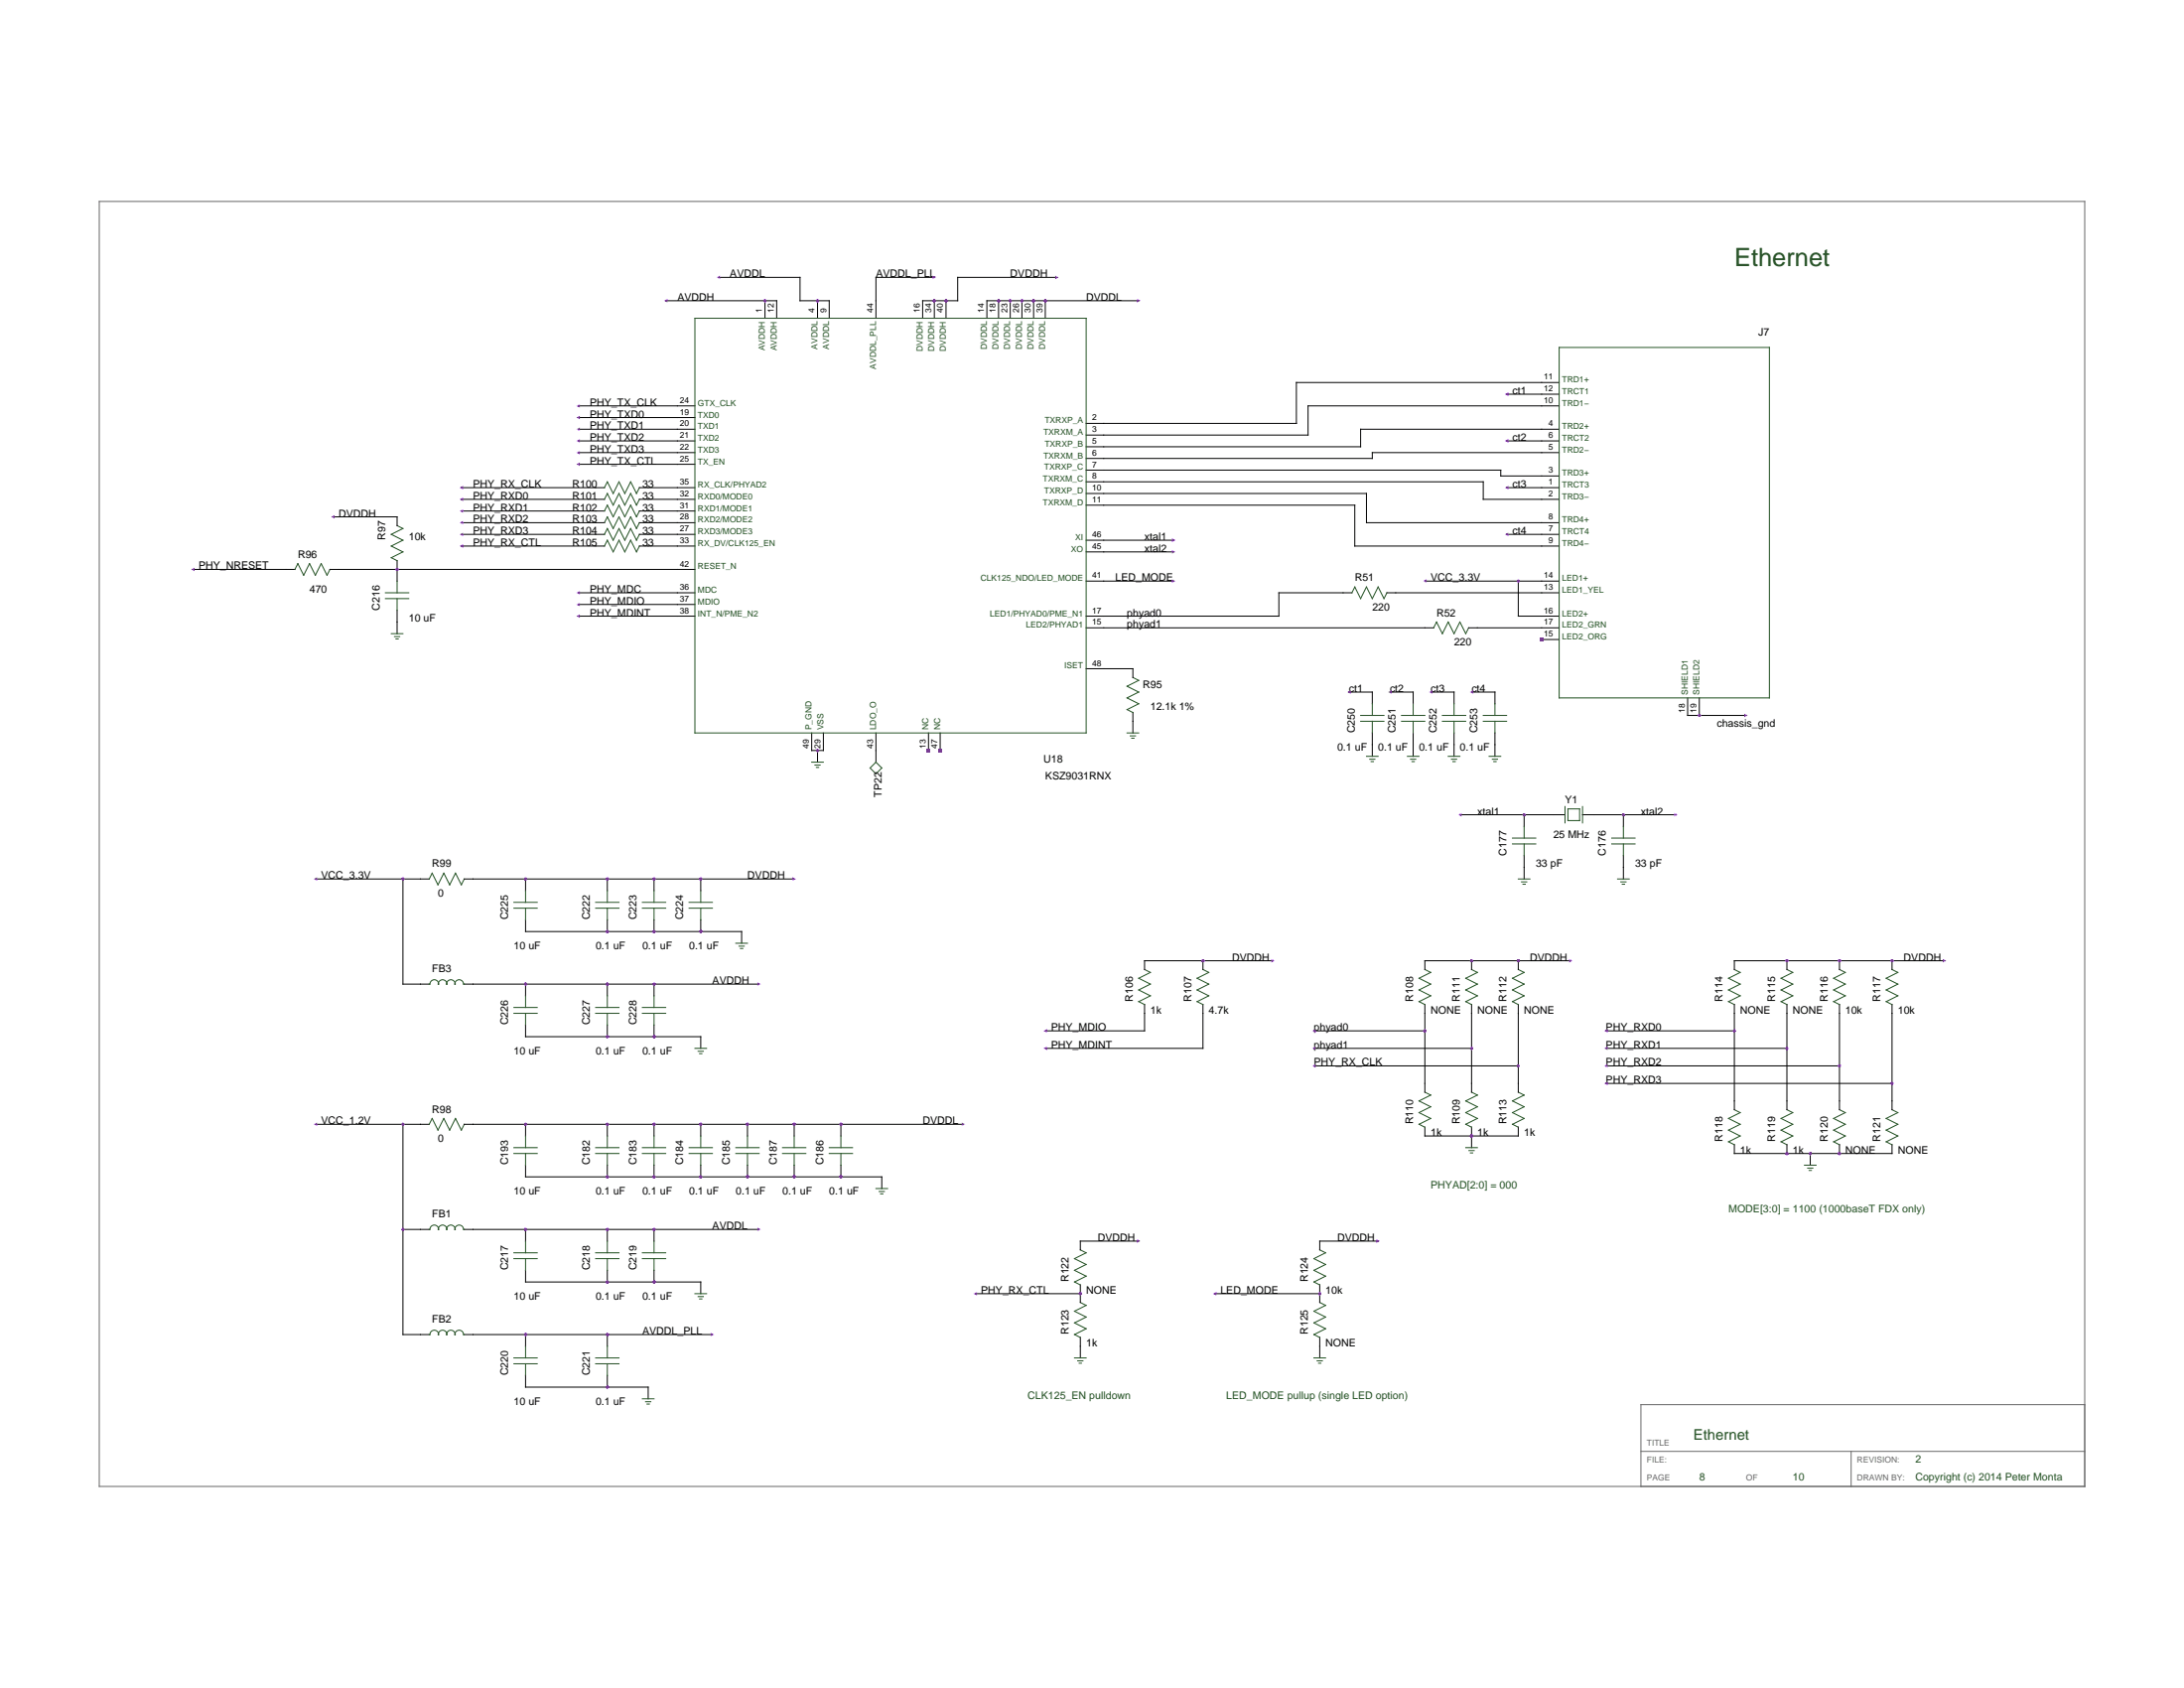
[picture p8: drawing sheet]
<svg xmlns="http://www.w3.org/2000/svg" width="279mm" height="216mm" viewBox="0 0 279 216" stroke-linecap="round" stroke-linejoin="round" font-family="sans-serif">
<path d="M12.7 25.8h254v164.3h-254zM266.7 179.7h-56.8v10.4M209.9 185.6h56.8M236.8 185.6v4.5" fill="none" stroke="#666" stroke-width=".13"/>
<g fill="none" stroke="#000" stroke-width=".13">
<path d="M74 51.9h12.7M74 53.4h12.7M74 54.9h12.7M74 56.4h12.7M74 57.9h12.7M74 59.4h12.7M197.2 51.9h-29.9v3.7h-26.1M197.2 54.9h-23.1v2.2h-32.9M197.2 57.9h-21.6v.7h-34.4M197.2 48.9h-31.4v5.3h-24.6M59 62.4h17.2M59 63.9h17.2"/>
<path d="M59 65.4h17.2M59 66.9h17.2M59 68.3h17.2M59 69.8h17.2M74 75.8h12.7M74 77.3h12.7M74 78.8h12.7M141.2 60.1h50.8M141.2 61.6h48.6M141.2 64.6h32.1M141.2 63.1h33.6M173.3 69.8h23.9"/>
<path d="M174.8 66.9h22.4M104.6 96v1.5"/>
</g>
<path d="M103.8 97.5h1.5M104.3 97.9h.6M104.4 98.2h.3" fill="none" stroke="#205020" stroke-width=".13"/>
<circle cx="104.6" cy="96" r=".19" fill="#a020f0"/>
<g fill="none" stroke="#000" stroke-width=".13">
<path d="M141.2 78.8h22.4M141.2 70.6h9M141.2 69.1h9M163.6 75.8h9.4M177.4 75.8h1.1M182.3 74.3h14.9M194.2 74.3v4.5h3M103.8 96h1.5M141.2 80.3h42.2M144.9 92.3v1.4M187.9 80.3h1.1M215.9 91.5h7.5"/>
<path d="M198.7 104.2h1.5M202.5 104.2h1.4M207.7 104.2v1.5M207.7 109.4v1.5"/>
</g>
<path d="M172.9 75.8l.4-.7 .8 1.5 .7-1.5 .8 1.5 .7-1.5 .8 1.5 .3-.8M144.2 93.7h1.5M144.6 94.1h.7M144.8 94.4h.3M183.4 80.3l.4-.7 .7 1.4 .8-1.4 .7 1.4 .8-1.4 .7 1.4 .4-.7M200.2 103.2v2.1M200.6 103.5h1.5v1.5h-1.5zM202.5 103.2v2.1M206.2 107.9h3M206.2 107.2h3M207.7 105.7v1.5M207.7 107.9v1.5" fill="none" stroke="#205020" stroke-width=".13"/>
<circle cx="207.7" cy="104.2" r=".19" fill="#a020f0"/>
<path d="M195 104.2v1.5M195 109.4v1.5" fill="none" stroke="#000" stroke-width=".13"/>
<path d="M193.5 107.9h3M193.5 107.2h3M195 105.7v1.5M195 107.9v1.5" fill="none" stroke="#205020" stroke-width=".13"/>
<circle cx="195" cy="104.2" r=".19" fill="#a020f0"/>
<path d="M186.8 104.2h11.9M195 110.9v1.5M203.9 104.2h10.5M207.7 110.9v1.5M77.7 143.8v1.5M77.7 149v1.5" fill="none" stroke="#000" stroke-width=".13"/>
<path d="M194.2 112.4h1.5M194.6 112.8h.7M194.8 113.1h.3M206.9 112.4h1.5M207.3 112.8h.7M207.5 113.1h.3M76.2 147.5h3M76.2 146.8h3M77.7 145.3v1.5M77.7 147.5v1.5" fill="none" stroke="#205020" stroke-width=".13"/>
<g fill="#a020f0">
<circle cx="77.7" cy="150.5" r=".19"/>
<circle cx="77.7" cy="143.8" r=".19"/>
</g>
<path d="M83.7 143.8v1.5M83.7 149v1.5" fill="none" stroke="#000" stroke-width=".13"/>
<path d="M82.2 147.5h3M82.2 146.8h3M83.7 145.3v1.5M83.7 147.5v1.5" fill="none" stroke="#205020" stroke-width=".13"/>
<g fill="#a020f0">
<circle cx="83.7" cy="150.5" r=".19"/>
<circle cx="83.7" cy="143.8" r=".19"/>
</g>
<path d="M89.6 143.8v1.5M89.6 149v1.5" fill="none" stroke="#000" stroke-width=".13"/>
<path d="M88.2 147.5h2.9M88.2 146.8h2.9M89.6 145.3v1.5M89.6 147.5v1.5" fill="none" stroke="#205020" stroke-width=".13"/>
<g fill="#a020f0">
<circle cx="89.6" cy="150.5" r=".19"/>
<circle cx="89.6" cy="143.8" r=".19"/>
</g>
<path d="M95.6 143.8v1.5M95.6 149v1.5" fill="none" stroke="#000" stroke-width=".13"/>
<path d="M94.1 147.5h3M94.1 146.8h3M95.6 145.3v1.5M95.6 147.5v1.5" fill="none" stroke="#205020" stroke-width=".13"/>
<g fill="#a020f0">
<circle cx="95.6" cy="150.5" r=".19"/>
<circle cx="95.6" cy="143.8" r=".19"/>
</g>
<path d="M107.6 143.8v1.5M107.6 149v1.5" fill="none" stroke="#000" stroke-width=".13"/>
<path d="M106.1 147.5h3M106.1 146.8h3M107.6 145.3v1.5M107.6 147.5v1.5" fill="none" stroke="#205020" stroke-width=".13"/>
<g fill="#a020f0">
<circle cx="107.6" cy="150.5" r=".19"/>
<circle cx="107.6" cy="143.8" r=".19"/>
</g>
<path d="M101.6 143.8v1.5M101.6 149v1.5" fill="none" stroke="#000" stroke-width=".13"/>
<path d="M100.1 147.5h3M100.1 146.8h3M101.6 145.3v1.5M101.6 147.5v1.5" fill="none" stroke="#205020" stroke-width=".13"/>
<g fill="#a020f0">
<circle cx="101.6" cy="150.5" r=".19"/>
<circle cx="101.6" cy="143.8" r=".19"/>
</g>
<path d="M60.5 143.8h62.8M67.2 149v1.5h45.6v1.5M67.2 143.8v1.5" fill="none" stroke="#000" stroke-width=".13"/>
<path d="M65.7 147.5h3M65.7 146.8h3M67.2 145.3v1.5M67.2 147.5v1.5M112.1 152h1.5M112.5 152.4h.6M112.7 152.7h.3" fill="none" stroke="#205020" stroke-width=".13"/>
<circle cx="67.2" cy="143.8" r=".19" fill="#a020f0"/>
<g fill="none" stroke="#000" stroke-width=".13">
<path d="M97.9 38.5v2.2M99.4 38.5v2.2M104.6 38.5v2.2M106.1 38.5v2.2M112.1 38.5v2.2M118 38.5v2.2M119.5 38.5v2.2M121 38.5v2.2M126.3 38.5v2.2M127.7 38.5v2.2M129.2 38.5v2.2M130.7 38.5v2.2"/>
<path d="M132.2 38.5v2.2M133.7 38.5v2.2M86.7 51.9h2.2M86.7 53.4h2.2M86.7 54.9h2.2M86.7 56.4h2.2M86.7 57.9h2.2M86.7 59.4h2.2M139 55.6h2.2M139 58.6h2.2M139 54.2h2.2M139 57.1h2.2"/>
<path d="M86.7 78.8h2.2M86.7 75.8h2.2M86.7 77.3h2.2M86.7 72.8h2.2M86.7 63.9h2.2M86.7 65.4h2.2M86.7 66.9h2.2M86.7 68.3h2.2M86.7 62.4h2.2M86.7 69.8h2.2M139 74.3h2.2M139 78.8h2.2"/>
<path d="M139 61.6h2.2M139 64.6h2.2M139 60.1h2.2M139 63.1h2.2M139 69.1h2.2M139 70.6h2.2M103.8 93.7v2.3M105.3 93.7v2.3M112.1 93.7v2.3M118.8 93.7v2.3M120.3 93.7v2.3M139 85.5h2.2"/>
<path d="M139 80.3h2.2"/>
</g>
<path d="M88.9 40.7h50.1v53h-50.1z" fill="none" stroke="#205020" stroke-width=".13"/>
<g fill="#a020f0">
<circle cx="97.9" cy="38.5" r=".19"/>
<circle cx="104.6" cy="38.5" r=".19"/>
<circle cx="119.5" cy="38.5" r=".19"/>
<circle cx="121" cy="38.5" r=".19"/>
<circle cx="127.7" cy="38.5" r=".19"/>
<circle cx="129.2" cy="38.5" r=".19"/>
<circle cx="130.7" cy="38.5" r=".19"/>
<circle cx="132.2" cy="38.5" r=".19"/>
<circle cx="133.7" cy="38.5" r=".19"/>
</g>
<g fill="#f00">
<path d="M118.6 95.8h.4v.4h-.4z"/>
<path d="M120.1 95.8h.4v.4h-.4z"/>
</g>
<path d="M37.7 72.8l.4-.7 .7 1.5 .8-1.5 .7 1.5 .8-1.5 .7 1.5 .4-.8M50.8 67.2l.7 .4-1.4 .7 1.4 .8-1.4 .7 1.4 .8-1.4 .7 .7 .4M144.2 90.8l.7 .3M144.9 86.7l.8 .3-1.5 .8 1.5 .7-1.5 .8 1.5 .7-1.5 .8" fill="none" stroke="#205020" stroke-width=".13"/>
<path d="M85.2 38.5h14.2M91.9 35.5h10.4v3h3.8M119.5 35.5h-7.4v3M126.3 38.5h19.4M135.2 35.5h-12.7v3h-4.5M36.6 72.8h1.1M42.2 72.8h44.5M50.8 66.1v1.1M50.8 71.7v1.1M141.2 85.5h3.7v1.2M144.9 91.1v1.2" fill="none" stroke="#000" stroke-width=".13"/>
<circle cx="50.8" cy="72.8" r=".19" fill="#a020f0"/>
<path d="M50.8 72.8v1.5M50.8 78.1v1.5" fill="none" stroke="#000" stroke-width=".13"/>
<path d="M49.3 76.6h3M49.3 75.8h3M50.8 74.3v1.5M50.8 76.6v1.5" fill="none" stroke="#205020" stroke-width=".13"/>
<circle cx="50.8" cy="72.8" r=".19" fill="#a020f0"/>
<path d="M24.7 72.8h11.9M50.8 79.6v1.4M40.3 143.8h14.6M53.8 157.2h1.1M59.4 143.8h1.1M59.4 157.2h1.1M67.2 157.2v1.5M67.2 162.5v1.5" fill="none" stroke="#000" stroke-width=".13"/>
<path d="M50.1 81h1.4M50.5 81.4h.6M50.7 81.7h.2M54.9 157.2h.1a.55 .55 0 0 1 .6-.5 .55 .55 0 0 1 .5 .6 .53 .53 0 0 1 .5-.6 .53 .53 0 0 1 .6 .6 .53 .53 0 0 1 .5-.6 .53 .53 0 0 1 .5 .6 .55 .55 0 0 1 .5-.6 .55 .55 0 0 1 .6 .5h.1M54.9 143.8l.4-.7 .7 1.4 .8-1.4 .7 1.4 .8-1.4 .7 1.4 .4-.7M67.2 158.7v1.5M65.7 161h3M65.7 160.2h3M67.2 161v1.5" fill="none" stroke="#205020" stroke-width=".13"/>
<circle cx="67.2" cy="157.2" r=".19" fill="#a020f0"/>
<path d="M77.7 157.2v1.5M77.7 162.5v1.5" fill="none" stroke="#000" stroke-width=".13"/>
<path d="M77.7 158.7v1.5M76.2 161h3M76.2 160.2h3M77.7 161v1.5" fill="none" stroke="#205020" stroke-width=".13"/>
<g fill="#a020f0">
<circle cx="77.7" cy="164" r=".19"/>
<circle cx="77.7" cy="157.2" r=".19"/>
</g>
<path d="M83.7 157.2v1.5M83.7 162.5v1.5" fill="none" stroke="#000" stroke-width=".13"/>
<path d="M83.7 158.7v1.5M82.2 161h3M82.2 160.2h3M83.7 161v1.5" fill="none" stroke="#205020" stroke-width=".13"/>
<g fill="#a020f0">
<circle cx="83.7" cy="164" r=".19"/>
<circle cx="83.7" cy="157.2" r=".19"/>
</g>
<path d="M67.2 170.7v1.5M67.2 175.9v1.5" fill="none" stroke="#000" stroke-width=".13"/>
<path d="M65.7 174.4h3M65.7 173.7h3M67.2 172.2v1.5M67.2 174.4v1.5" fill="none" stroke="#205020" stroke-width=".13"/>
<circle cx="67.2" cy="170.7" r=".19" fill="#a020f0"/>
<path d="M77.7 170.7v1.5M77.7 175.9v1.5" fill="none" stroke="#000" stroke-width=".13"/>
<path d="M76.2 174.4h3M76.2 173.7h3M77.7 172.2v1.5M77.7 174.4v1.5" fill="none" stroke="#205020" stroke-width=".13"/>
<g fill="#a020f0">
<circle cx="77.7" cy="177.4" r=".19"/>
<circle cx="77.7" cy="170.7" r=".19"/>
</g>
<path d="M42.6 66.1h8.2M77.7 112.4v1.5M77.7 117.7v1.4M51.5 143.8v26.9M60.5 157.2h36.6M53.8 170.7h1.1M59.4 170.7h31.7M67.2 164h22.4v1.5M67.2 177.4h15.7v1.5" fill="none" stroke="#000" stroke-width=".13"/>
<path d="M76.2 116.2h3M76.2 115.4h3M77.7 113.9v1.5M77.7 116.2v1.5M54.9 170.7h.1a.55 .55 0 0 1 .6-.6 .55 .55 0 0 1 .5 .6 .53 .53 0 0 1 .5-.6 .53 .53 0 0 1 .6 .6 .53 .53 0 0 1 .5-.6 .53 .53 0 0 1 .5 .6 .55 .55 0 0 1 .5-.6 .55 .55 0 0 1 .6 .6h.1M82.2 178.9h1.5M82.6 179.3h.7M82.8 179.6h.3M88.9 165.5h1.5M89.3 165.8h.7M89.5 166.1h.3" fill="none" stroke="#205020" stroke-width=".13"/>
<g fill="#a020f0">
<circle cx="77.7" cy="119.1" r=".19"/>
<circle cx="77.7" cy="112.4" r=".19"/>
</g>
<path d="M83.7 112.4v1.5M83.7 117.7v1.4" fill="none" stroke="#000" stroke-width=".13"/>
<path d="M82.2 116.2h3M82.2 115.4h3M83.7 113.9v1.5M83.7 116.2v1.5" fill="none" stroke="#205020" stroke-width=".13"/>
<g fill="#a020f0">
<circle cx="83.7" cy="119.1" r=".19"/>
<circle cx="83.7" cy="112.4" r=".19"/>
</g>
<path d="M89.6 112.4v1.5M89.6 117.7v1.4" fill="none" stroke="#000" stroke-width=".13"/>
<path d="M88.2 116.2h2.9M88.2 115.4h2.9M89.6 113.9v1.5M89.6 116.2v1.5" fill="none" stroke="#205020" stroke-width=".13"/>
<g fill="#a020f0">
<circle cx="89.6" cy="119.1" r=".19"/>
<circle cx="89.6" cy="112.4" r=".19"/>
</g>
<path d="M60.5 112.4h41.1M67.2 117.7v1.4h27.7v1.5M67.2 112.4v1.5" fill="none" stroke="#000" stroke-width=".13"/>
<path d="M65.7 116.2h3M65.7 115.4h3M67.2 113.9v1.5M67.2 116.2v1.5M94.1 120.6h1.5M94.5 121h.7M94.7 121.3h.3" fill="none" stroke="#205020" stroke-width=".13"/>
<circle cx="67.2" cy="112.4" r=".19" fill="#a020f0"/>
<path d="M54.9 112.4l.4-.7 .7 1.5 .8-1.5 .7 1.5 .8-1.5 .7 1.5 .4-.8M54.9 125.9h.1a.55 .55 0 0 1 .6-.6 .55 .55 0 0 1 .5 .6 .53 .53 0 0 1 .5-.6 .53 .53 0 0 1 .6 .6 .53 .53 0 0 1 .5-.6 .53 .53 0 0 1 .5 .6 .55 .55 0 0 1 .5-.6 .55 .55 0 0 1 .6 .6h.1M65.7 129.6h3M65.7 128.9h3M67.2 127.4v1.5M67.2 129.6v1.5" fill="none" stroke="#205020" stroke-width=".13"/>
<path d="M40.3 112.4h14.6M59.4 112.4h1.1M53.8 125.9h1.1M59.4 125.9h1.1M67.2 125.9v1.5M67.2 131.1v1.5" fill="none" stroke="#000" stroke-width=".13"/>
<circle cx="67.2" cy="125.9" r=".19" fill="#a020f0"/>
<path d="M77.7 125.9v1.5M77.7 131.1v1.5" fill="none" stroke="#000" stroke-width=".13"/>
<path d="M76.2 129.6h3M76.2 128.9h3M77.7 127.4v1.5M77.7 129.6v1.5" fill="none" stroke="#205020" stroke-width=".13"/>
<g fill="#a020f0">
<circle cx="77.7" cy="132.6" r=".19"/>
<circle cx="77.7" cy="125.9" r=".19"/>
</g>
<path d="M83.7 125.9v1.5M83.7 131.1v1.5" fill="none" stroke="#000" stroke-width=".13"/>
<path d="M82.2 129.6h3M82.2 128.9h3M83.7 127.4v1.5M83.7 129.6v1.5" fill="none" stroke="#205020" stroke-width=".13"/>
<g fill="#a020f0">
<circle cx="83.7" cy="132.6" r=".19"/>
<circle cx="83.7" cy="125.9" r=".19"/>
</g>
<g fill="none" stroke="#000" stroke-width=".13">
<path d="M76.2 62.4h1.1M76.2 63.9h1.1M76.2 65.4h1.1M76.2 66.9h1.1M76.2 68.3h1.1M76.2 69.8h1.1M81.8 62.4h4.9M81.8 63.9h4.9M81.8 65.4h4.9M81.8 66.9h4.9M81.8 68.3h4.9M81.8 69.8h4.9"/>
<path d="M51.5 112.4v13.5h2.3M60.5 125.9h36.6M67.2 132.6h22.4v1.5M146.4 122.9v1.1M146.4 128.5v1.1M153.9 122.9v1.1M153.9 128.5v1.1M51.5 157.2h2.3M51.5 170.7h2.3"/>
</g>
<path d="M77.3 62.4l.4-.8 .7 1.5 .8-1.5 .7 1.5 .8-1.5 .7 1.5 .4-.7M77.3 65.4l.4-.8 .7 1.5 .8-1.5 .7 1.5 .8-1.5 .7 1.5 .4-.7M77.3 68.3l.4-.7 .7 1.5 .8-1.5 .7 1.5 .8-1.5 .7 1.5 .4-.8M77.3 63.9l.4-.8 .7 1.5 .8-1.5 .7 1.5 .8-1.5 .7 1.5 .4-.7M77.3 66.9l.4-.8 .7 1.5 .8-1.5 .7 1.5 .8-1.5 .7 1.5 .4-.7M77.3 69.8l.4-.7 .7 1.5 .8-1.5 .7 1.5 .8-1.5 .7 1.5 .4-.8M88.9 134.1h1.5M89.3 134.5h.7M89.5 134.8h.3M146.4 124l.8 .4-1.5 .7 1.5 .8-1.5 .7 1.5 .8-1.5 .7 .7 .4M153.9 124l.7 .4-1.5 .7 1.5 .8-1.5 .7 1.5 .8-1.5 .7 .8 .4" fill="none" stroke="#205020" stroke-width=".13"/>
<circle cx="153.9" cy="122.9" r=".19" fill="#a020f0"/>
<path d="M182.3 124l.7 .4-1.5 .7 1.5 .8-1.5 .7 1.5 .8-1.5 .7 .8 .4M188.3 139.7l.7 .4-1.5 .7 1.5 .8-1.5 .7 1.5 .8-1.5 .7 .8 .4" fill="none" stroke="#205020" stroke-width=".13"/>
<path d="M182.3 122.9v1.1M182.3 128.5v1.1M188.3 138.6v1.1M188.3 144.2v1.1" fill="none" stroke="#000" stroke-width=".13"/>
<circle cx="188.3" cy="145.3" r=".19" fill="#a020f0"/>
<path d="M182.3 139.7l.7 .4-1.5 .7 1.5 .8-1.5 .7 1.5 .8-1.5 .7 .8 .4M188.3 124l.7 .4-1.5 .7 1.5 .8-1.5 .7 1.5 .8-1.5 .7 .8 .4" fill="none" stroke="#205020" stroke-width=".13"/>
<path d="M182.3 138.6v1.1M188.3 122.9v1.1M188.3 128.5v1.1M182.3 144.2v1.1" fill="none" stroke="#000" stroke-width=".13"/>
<circle cx="188.3" cy="122.9" r=".19" fill="#a020f0"/>
<path d="M146.4 122.9h16.5M146.4 129.6v2.2h-12.7M153.9 129.6v4.5h-20.2M168.1 131.8h14.2M168.1 134.1h20.2M168.1 136.3h26.1M194.2 122.9v1.1M194.2 128.5v1.1" fill="none" stroke="#000" stroke-width=".13"/>
<path d="M194.2 124l.8 .4-1.5 .7 1.5 .8-1.5 .7 1.5 .8-1.5 .7 .7 .4" fill="none" stroke="#205020" stroke-width=".13"/>
<circle cx="194.2" cy="122.9" r=".19" fill="#a020f0"/>
<path d="M194.2 139.7l.8 .4-1.5 .7 1.5 .8-1.5 .7 1.5 .8-1.5 .7 .7 .4M221.9 124l.7 .4-1.5 .7 1.5 .8-1.5 .7 1.5 .8-1.5 .7 .8 .4M228.6 124l.7 .4-1.4 .7 1.4 .8-1.4 .7 1.4 .8-1.4 .7 .7 .4" fill="none" stroke="#205020" stroke-width=".13"/>
<path d="M194.2 138.6v1.1M221.9 122.9v1.1M221.9 128.5v1.1M228.6 122.9v1.1M228.6 128.5v1.1M194.2 144.2v1.1" fill="none" stroke="#000" stroke-width=".13"/>
<circle cx="228.6" cy="122.9" r=".19" fill="#a020f0"/>
<path d="M235.3 124l.8 .4-1.5 .7 1.5 .8-1.5 .7 1.5 .8-1.5 .7 .7 .4" fill="none" stroke="#205020" stroke-width=".13"/>
<path d="M235.3 122.9v1.1M235.3 128.5v1.1" fill="none" stroke="#000" stroke-width=".13"/>
<circle cx="235.3" cy="122.9" r=".19" fill="#a020f0"/>
<path d="M242 124l.8 .4-1.5 .7 1.5 .8-1.5 .7 1.5 .8-1.5 .7 .7 .4" fill="none" stroke="#205020" stroke-width=".13"/>
<path d="M242 122.9v1.1M242 128.5v1.1" fill="none" stroke="#000" stroke-width=".13"/>
<circle cx="242" cy="122.9" r=".19" fill="#a020f0"/>
<path d="M221.9 141.9l.7 .4-1.5 .8 1.5 .7-1.5 .7 1.5 .8-1.5 .7 .8 .4M228.6 141.9l.7 .4-1.4 .8 1.4 .7-1.4 .7 1.4 .8-1.4 .7 .7 .4" fill="none" stroke="#205020" stroke-width=".13"/>
<path d="M221.9 140.8v1.1M221.9 146.4v1.1M228.6 140.8v1.1M228.6 146.4v1.1" fill="none" stroke="#000" stroke-width=".13"/>
<circle cx="228.6" cy="147.5" r=".19" fill="#a020f0"/>
<path d="M235.3 141.9l.8 .4-1.5 .8 1.5 .7-1.5 .7 1.5 .8-1.5 .7 .7 .4" fill="none" stroke="#205020" stroke-width=".13"/>
<path d="M235.3 140.8v1.1M235.3 146.4v1.1" fill="none" stroke="#000" stroke-width=".13"/>
<circle cx="235.3" cy="147.5" r=".19" fill="#a020f0"/>
<path d="M187.5 146.8h1.5M187.9 147.2h.7M188.1 147.5h.3M242 141.9l.8 .4-1.5 .8 1.5 .7-1.5 .7 1.5 .8-1.5 .7 .7 .4" fill="none" stroke="#205020" stroke-width=".13"/>
<g fill="none" stroke="#000" stroke-width=".13">
<path d="M182.3 122.9h18.7M182.3 129.6v9M188.3 129.6v9M194.2 129.6v9M205.4 131.8h16.5M205.4 134.1h23.2M205.4 136.3h29.9M205.4 138.6h36.6M221.9 122.9h26.9M221.9 129.6v11.2M228.6 129.6v11.2M235.3 129.6v11.2"/>
<path d="M242 129.6v12.3M182.3 145.3h11.9M188.3 145.3v1.5M242 146.4v1.1h-20.1"/>
</g>
<circle cx="188.3" cy="145.3" r=".19" fill="#a020f0"/>
<path d="M231.6 147.5v1.5" fill="none" stroke="#000" stroke-width=".13"/>
<path d="M230.8 149h1.5M231.3 149.4h.6M231.4 149.7h.3" fill="none" stroke="#205020" stroke-width=".13"/>
<circle cx="231.6" cy="147.5" r=".19" fill="#a020f0"/>
<path d="M141.2 74.3h9M138.2 158.7v1.2M138.2 164.3v1.2" fill="none" stroke="#000" stroke-width=".13"/>
<path d="M138.2 159.9l.8 .3-1.5 .8 1.5 .7-1.5 .8 1.5 .7-1.5 .8 .7 .3" fill="none" stroke="#205020" stroke-width=".13"/>
<circle cx="138.2" cy="165.5" r=".19" fill="#a020f0"/>
<path d="M138.2 166.6l.8 .4-1.5 .7 1.5 .8-1.5 .7 1.5 .7-1.5 .8 .7 .4" fill="none" stroke="#205020" stroke-width=".13"/>
<path d="M138.2 165.5v1.1M138.2 171.1v1.1" fill="none" stroke="#000" stroke-width=".13"/>
<circle cx="138.2" cy="165.5" r=".19" fill="#a020f0"/>
<path d="M168.8 159.9l.8 .3-1.5 .8 1.5 .7-1.5 .8 1.5 .7-1.5 .8 .7 .3" fill="none" stroke="#205020" stroke-width=".13"/>
<path d="M168.8 158.7v1.2M168.8 164.3v1.2" fill="none" stroke="#000" stroke-width=".13"/>
<circle cx="168.8" cy="165.5" r=".19" fill="#a020f0"/>
<path d="M168.8 166.6l.8 .4-1.5 .7 1.5 .8-1.5 .7 1.5 .7-1.5 .8 .7 .4" fill="none" stroke="#205020" stroke-width=".13"/>
<path d="M168.8 165.5v1.1M168.8 171.1v1.1" fill="none" stroke="#000" stroke-width=".13"/>
<circle cx="168.8" cy="165.5" r=".19" fill="#a020f0"/>
<g fill="none" stroke="#000" stroke-width=".13">
<path d="M197.2 50.4h2.3M197.2 56.4h2.3M197.2 48.9h2.3M197.2 51.9h2.3M197.2 54.9h2.3M197.2 57.9h2.3M197.2 74.3h2.3M197.2 75.8h2.3M197.2 78.8h2.3M197.2 62.4h2.3M197.2 68.3h2.3M197.2 60.9h2.3"/>
<path d="M197.2 63.9h2.3M197.2 66.9h2.3M197.2 69.8h2.3M112.1 96v1.5M197.2 80.3h2.3M197.2 81.8h2.3M215.9 89.3v2.2M217.4 89.3v2.2M138.2 158.7h7.5M168.8 158.7h7.5M124.8 165.5h13.4M138.2 172.2v1.5"/>
<path d="M155.4 165.5h13.4M168.8 172.2v1.5"/>
</g>
<path d="M199.5 44.4h26.9v44.9h-26.9zM112.1 97.5l.7 .7-.7 .8-.8-.8zM137.5 173.7h1.5M137.9 174.1h.6M138.1 174.4h.3M168.1 173.7h1.5M168.5 174.1h.7M168.7 174.4h.3" fill="none" stroke="#205020" stroke-width=".13"/>
<path d="M197 81.6h.4v.4h-.4z" fill="#f00"/>
<circle cx="217.4" cy="91.5" r=".19" fill="#a020f0"/>
<g fill="none" stroke="#000" stroke-width=".13">
<path d="M192.7 50.4h4.5M192.7 56.4h4.5M163.6 75.8v3M173.3 64.6v5.2M174.8 63.1v3.8M178.5 75.8h18.7M189.8 61.6v2.3h7.4M192 60.1v.8h5.2M192.7 62.4h4.5M192.7 68.3h4.5M172.6 88.5h3v1.5M175.6 93.7v3"/>
<path d="M177.8 88.5h3v1.5M180.8 93.7v3M183 88.5h3v1.5M186 93.7v3M188.3 88.5h2.9v1.5M189 80.3h8.2M191.2 93.7v3"/>
</g>
<g fill="none" stroke="#205020" stroke-width=".13">
<path d="M174.1 92.3h3M174.1 91.5h3M174.8 96.7h1.5M175.2 97.1h.7M175.4 97.4h.3M175.6 90v1.5M175.6 92.3v1.4M179.3 92.3h3M179.3 91.5h3M180 96.7h1.5M180.5 97.1h.6M180.6 97.4h.3"/>
<path d="M180.8 90v1.5M180.8 92.3v1.4M184.5 92.3h3M184.5 91.5h3M185.3 96.7h1.5M185.7 97.1h.7M185.9 97.4h.3M186 90v1.5M186 92.3v1.4M189.8 92.3h2.9M189.8 91.5h2.9M190.5 96.7h1.5"/>
<path d="M190.9 97.1h.7M191.1 97.4h.3M191.2 90v1.5M191.2 92.3v1.4"/>
</g>
<g fill="#a020f0">
<path d="M73.7 51.9l.5-.2v.4z"/>
<path d="M73.7 53.4l.5-.2v.4z"/>
<path d="M73.7 54.9l.5-.2v.4z"/>
<path d="M73.7 56.4l.5-.2v.4z"/>
<path d="M73.7 57.9l.5-.2v.4z"/>
<path d="M73.7 59.4l.5-.2v.4z"/>
<path d="M58.8 62.4l.4-.3v.5z"/>
<path d="M58.8 63.9l.4-.3v.5z"/>
<path d="M58.8 65.4l.4-.3v.5z"/>
<path d="M58.8 66.9l.4-.3v.5z"/>
<path d="M58.8 68.3l.4-.2v.5z"/>
<path d="M58.8 69.8l.4-.2v.5z"/>
<path d="M73.7 75.8l.5-.2v.4z"/>
<path d="M73.7 77.3l.5-.2v.4z"/>
<path d="M73.7 78.8l.5-.2v.4z"/>
<path d="M223.1 91.3l.5 .2-.5 .2z"/>
<path d="M182.1 74.3l.4-.2v.4z"/>
<path d="M149.9 70.4l.5 .2-.5 .2z"/>
<path d="M149.9 68.9l.5 .2-.5 .2z"/>
<path d="M186.5 104.2l.5-.2v.4z"/>
<path d="M214.2 104l.4 .2-.4 .2z"/>
<path d="M123 143.6l.5 .2-.5 .2z"/>
<circle cx="104.6" cy="96" r=".19"/>
<circle cx="217.4" cy="91.5" r=".19"/>
<circle cx="194.2" cy="74.3" r=".19"/>
<circle cx="207.7" cy="104.2" r=".19"/>
<circle cx="195" cy="104.2" r=".19"/>
<circle cx="77.7" cy="150.5" r=".19"/>
<circle cx="77.7" cy="143.8" r=".19"/>
<circle cx="83.7" cy="150.5" r=".19"/>
<circle cx="83.7" cy="143.8" r=".19"/>
<circle cx="89.6" cy="150.5" r=".19"/>
<circle cx="89.6" cy="143.8" r=".19"/>
<circle cx="95.6" cy="150.5" r=".19"/>
<circle cx="95.6" cy="143.8" r=".19"/>
<circle cx="107.6" cy="150.5" r=".19"/>
<circle cx="107.6" cy="143.8" r=".19"/>
<circle cx="101.6" cy="150.5" r=".19"/>
<circle cx="101.6" cy="143.8" r=".19"/>
<circle cx="67.2" cy="143.8" r=".19"/>
<circle cx="97.9" cy="38.5" r=".19"/>
<circle cx="104.6" cy="38.5" r=".19"/>
<circle cx="119.5" cy="38.5" r=".19"/>
<circle cx="121" cy="38.5" r=".19"/>
<circle cx="127.7" cy="38.5" r=".19"/>
<circle cx="129.2" cy="38.5" r=".19"/>
<circle cx="130.7" cy="38.5" r=".19"/>
<circle cx="132.2" cy="38.5" r=".19"/>
<circle cx="133.7" cy="38.5" r=".19"/>
</g>
<g fill="#f00">
<path d="M118.6 95.8h.4v.4h-.4z"/>
<path d="M120.1 95.8h.4v.4h-.4z"/>
</g>
<g fill="#a020f0">
<path d="M145.5 38.2l.4 .3-.4 .2z"/>
<path d="M135 35.3l.4 .2-.4 .2z"/>
<path d="M84.9 38.5l.5-.3v.5z"/>
<path d="M91.7 35.5l.4-.2v.4z"/>
<path d="M119.3 35.3l.5 .2-.5 .2z"/>
<path d="M24.4 72.8l.5-.2v.5z"/>
<path d="M40.1 143.8l.5-.2v.4z"/>
<path d="M96.9 157l.4 .2-.4 .3z"/>
<path d="M90.9 170.5l.5 .2-.5 .2z"/>
<path d="M42.4 66.1l.4-.2v.4z"/>
<path d="M101.4 112.2l.4 .2-.4 .2z"/>
<path d="M40.1 112.4l.5-.2v.4z"/>
<path d="M96.9 125.6l.4 .3-.4 .2z"/>
<path d="M162.6 122.7l.5 .2-.5 .2z"/>
<path d="M133.5 131.8l.4-.2v.5z"/>
<path d="M133.5 134.1l.4-.2v.4z"/>
<path d="M167.9 131.8l.4-.2v.5z"/>
<path d="M167.9 134.1l.4-.2v.4z"/>
<path d="M167.9 136.3l.4-.2v.5z"/>
<path d="M205.2 131.8l.5-.2v.5z"/>
<path d="M205.2 134.1l.5-.2v.4z"/>
<path d="M205.2 136.3l.5-.2v.5z"/>
<path d="M205.2 138.6l.5-.3v.5z"/>
<path d="M200.7 122.7l.5 .2-.5 .2z"/>
<path d="M248.5 122.7l.5 .2-.5 .2z"/>
<path d="M149.9 74.1l.5 .2-.5 .2z"/>
<path d="M145.5 158.5l.4 .2-.4 .3z"/>
<path d="M176.1 158.5l.4 .2-.4 .3z"/>
<path d="M124.5 165.5l.5-.3v.5z"/>
<path d="M155.2 165.5l.4-.3v.5z"/>
<circle cx="127.7" cy="38.5" r=".19"/>
<circle cx="129.2" cy="38.5" r=".19"/>
<circle cx="130.7" cy="38.5" r=".19"/>
<circle cx="132.2" cy="38.5" r=".19"/>
<circle cx="133.7" cy="38.5" r=".19"/>
<circle cx="119.5" cy="38.5" r=".19"/>
<circle cx="121" cy="38.5" r=".19"/>
<circle cx="97.9" cy="38.5" r=".19"/>
<circle cx="104.6" cy="38.5" r=".19"/>
<circle cx="50.8" cy="72.8" r=".19"/>
<circle cx="51.5" cy="143.8" r=".19"/>
<circle cx="67.2" cy="157.2" r=".19"/>
<circle cx="77.7" cy="164" r=".19"/>
<circle cx="77.7" cy="157.2" r=".19"/>
<circle cx="83.7" cy="164" r=".19"/>
<circle cx="83.7" cy="157.2" r=".19"/>
<circle cx="67.2" cy="170.7" r=".19"/>
<circle cx="77.7" cy="177.4" r=".19"/>
<circle cx="77.7" cy="170.7" r=".19"/>
<circle cx="51.5" cy="157.2" r=".19"/>
<circle cx="77.7" cy="119.1" r=".19"/>
<circle cx="77.7" cy="112.4" r=".19"/>
<circle cx="83.7" cy="119.1" r=".19"/>
<circle cx="83.7" cy="112.4" r=".19"/>
<circle cx="89.6" cy="119.1" r=".19"/>
<circle cx="89.6" cy="112.4" r=".19"/>
<circle cx="67.2" cy="112.4" r=".19"/>
<circle cx="51.5" cy="112.4" r=".19"/>
<circle cx="67.2" cy="125.9" r=".19"/>
<circle cx="77.7" cy="132.6" r=".19"/>
<circle cx="77.7" cy="125.9" r=".19"/>
<circle cx="83.7" cy="132.6" r=".19"/>
<circle cx="83.7" cy="125.9" r=".19"/>
<circle cx="153.9" cy="122.9" r=".19"/>
<circle cx="188.3" cy="145.3" r=".19"/>
<circle cx="188.3" cy="122.9" r=".19"/>
<circle cx="182.3" cy="131.8" r=".19"/>
<circle cx="188.3" cy="134.1" r=".19"/>
<circle cx="194.2" cy="136.3" r=".19"/>
<circle cx="194.2" cy="122.9" r=".19"/>
<circle cx="228.6" cy="122.9" r=".19"/>
<circle cx="235.3" cy="122.9" r=".19"/>
<circle cx="242" cy="122.9" r=".19"/>
<circle cx="228.6" cy="147.5" r=".19"/>
<circle cx="235.3" cy="147.5" r=".19"/>
<circle cx="221.9" cy="131.8" r=".19"/>
<circle cx="228.6" cy="134.1" r=".19"/>
<circle cx="235.3" cy="136.3" r=".19"/>
<circle cx="242" cy="138.6" r=".19"/>
<circle cx="231.6" cy="147.5" r=".19"/>
<circle cx="138.2" cy="165.5" r=".19"/>
<circle cx="168.8" cy="165.5" r=".19"/>
</g>
<path d="M197 81.6h.4v.4h-.4z" fill="#f00"/>
<g fill="#a020f0">
<path d="M192.5 50.4l.5-.2v.4z"/>
<path d="M192.5 56.4l.5-.2v.4z"/>
<path d="M192.5 62.4l.5-.3v.5z"/>
<path d="M192.5 68.3l.5-.2v.5z"/>
<path d="M172.3 88.5l.5-.2v.4z"/>
<path d="M177.6 88.5l.4-.2v.4z"/>
<path d="M182.8 88.5l.5-.2v.4z"/>
<path d="M188 88.5l.5-.2v.4z"/>
<circle cx="217.4" cy="91.5" r=".19"/>
</g>
<text font-size="3.2" fill="#205020" x="221.9" y="34">Ethernet</text>
<text font-size="1.9" fill="#205020" x="216.6" y="184.1">Ethernet</text>
<g font-size="1.3">
<text x="93.4" y="35.5">AVDDL</text>
<text x="112.1" y="35.5">AVDDL_PLL</text>
<text x="129.2" y="35.5">DVDDH</text>
<text x="86.7" y="38.5">AVDDH</text>
<text x="139" y="38.5">DVDDL</text>
<text x="224.9" y="42.9">J7</text>
<text x="75.5" y="51.9">PHY_TX_CLK</text>
<text x="75.5" y="53.4">PHY_TXD0</text>
<text x="193.5" y="50.4">ct1</text>
<text x="75.5" y="54.9">PHY_TXD1</text>
<text x="75.5" y="56.4">PHY_TXD2</text>
<text x="75.5" y="57.9">PHY_TXD3</text>
<text x="75.5" y="59.4">PHY_TX_CTL</text>
<text x="193.5" y="56.4">ct2</text>
<text x="60.5" y="62.4">PHY_RX_CLK</text>
<text x="60.5" y="63.9">PHY_RXD0</text>
<text x="60.5" y="65.4">PHY_RXD1</text>
<text x="73.2" y="62.4">R100</text>
<text x="73.2" y="63.9">R101</text>
<text x="73.2" y="65.4">R102</text>
<text x="82.2" y="62.4">33</text>
<text x="82.2" y="63.9">33</text>
<text x="82.2" y="65.4">33</text>
<text x="193.5" y="62.4">ct3</text>
<text x="38.1" y="71.3">R96</text>
<text x="43.3" y="66.1">DVDDH</text>
<text x="49.3" y="69.1" transform="rotate(-90 49.3 69.1)">R97</text>
<text x="52.3" y="69.1">10k</text>
<text x="60.5" y="66.9">PHY_RXD2</text>
<text x="60.5" y="68.3">PHY_RXD3</text>
<text x="60.5" y="69.8">PHY_RX_CTL</text>
<text x="73.2" y="66.9">R103</text>
<text x="73.2" y="68.3">R104</text>
<text x="73.2" y="69.8">R105</text>
<text x="82.2" y="66.9">33</text>
<text x="82.2" y="68.3">33</text>
<text x="82.2" y="69.8">33</text>
<text x="146.4" y="70.6">xtal2</text>
<text x="146.4" y="69.1">xtal1</text>
<text x="193.5" y="68.3">ct4</text>
<text x="25.4" y="72.8">PHY_NRESET</text>
<text x="39.6" y="75.8">470</text>
<text x="75.5" y="75.8">PHY_MDC</text>
<text x="75.5" y="77.3">PHY_MDIO</text>
<text x="142.7" y="74.3">LED_MODE</text>
<text x="173.3" y="74.3">R51</text>
<text x="183" y="74.3">VCC_3.3V</text>
<text x="48.6" y="78.1" transform="rotate(-90 48.6 78.1)">C216</text>
<text x="52.3" y="79.6">10 uF</text>
<text x="75.5" y="78.8">PHY_MDINT</text>
<text x="144.2" y="80.3">phyad1</text>
<text x="144.2" y="78.8">phyad0</text>
<text x="175.6" y="78.1">220</text>
<text x="183.8" y="78.8">R52</text>
<text x="186" y="82.5">220</text>
<text x="146.2" y="88">R95</text>
<text x="172.6" y="88.5">ct1</text>
<text x="177.8" y="88.5">ct2</text>
<text x="183" y="88.5">ct3</text>
<text x="188.3" y="88.5">ct4</text>
<text x="147.2" y="90.8">12.1k 1%</text>
<text x="171.1" y="96">0.1 uF</text>
<text x="173.3" y="93.7" transform="rotate(-90 173.3 93.7)">C250</text>
<text x="176.3" y="96">0.1 uF</text>
<text x="178.5" y="93.7" transform="rotate(-90 178.5 93.7)">C251</text>
<text x="181.5" y="96">0.1 uF</text>
<text x="183.8" y="93.7" transform="rotate(-90 183.8 93.7)">C252</text>
<text x="186.8" y="96">0.1 uF</text>
<text x="189" y="93.7" transform="rotate(-90 189 93.7)">C253</text>
<text x="219.6" y="93">chassis_gnd</text>
<text x="112.8" y="102" transform="rotate(-90 112.8 102)">TP22</text>
<text x="133.5" y="97.5">U18</text>
<text x="133.7" y="99.7">KSZ9031RNX</text>
<text x="189" y="104.2">xtal1</text>
<text x="198.7" y="107.2">25 MHz</text>
<text x="200.2" y="102.7">Y1</text>
<text x="209.9" y="104.2">xtal2</text>
<text x="41.1" y="112.4">VCC_3.3V</text>
<text x="55.3" y="110.9">R99</text>
<text x="95.6" y="112.4">DVDDH</text>
<text x="192.7" y="109.4" transform="rotate(-90 192.7 109.4)">C177</text>
<text x="196.5" y="110.9">33 pF</text>
<text x="205.4" y="109.4" transform="rotate(-90 205.4 109.4)">C176</text>
<text x="209.2" y="110.9">33 pF</text>
<text x="56" y="114.7">0</text>
<text x="65" y="117.7" transform="rotate(-90 65 117.7)">C225</text>
<text x="75.5" y="117.7" transform="rotate(-90 75.5 117.7)">C222</text>
<text x="81.4" y="117.7" transform="rotate(-90 81.4 117.7)">C223</text>
<text x="87.4" y="117.7" transform="rotate(-90 87.4 117.7)">C224</text>
<text x="55.3" y="124.4">FB3</text>
<text x="65.7" y="121.4">10 uF</text>
<text x="76.2" y="121.4">0.1 uF</text>
<text x="82.2" y="121.4">0.1 uF</text>
<text x="88.2" y="121.4">0.1 uF</text>
<text x="91.1" y="125.9">AVDDH</text>
<text x="157.6" y="122.9">DVDDH</text>
<text x="195.7" y="122.9">DVDDH</text>
<text x="243.5" y="122.9">DVDDH</text>
<text x="65" y="131.1" transform="rotate(-90 65 131.1)">C226</text>
<text x="75.5" y="131.1" transform="rotate(-90 75.5 131.1)">C227</text>
<text x="81.4" y="131.1" transform="rotate(-90 81.4 131.1)">C228</text>
<text x="134.5" y="131.8">PHY_MDIO</text>
<text x="144.9" y="128.1" transform="rotate(-90 144.9 128.1)">R106</text>
<text x="147.2" y="129.6">1k</text>
<text x="152.4" y="128.1" transform="rotate(-90 152.4 128.1)">R107</text>
<text x="154.6" y="129.6">4.7k</text>
<text x="168.1" y="131.8">phyad0</text>
<text x="180.8" y="128.1" transform="rotate(-90 180.8 128.1)">R108</text>
<text x="183" y="129.6">NONE</text>
<text x="186.8" y="128.1" transform="rotate(-90 186.8 128.1)">R111</text>
<text x="189" y="129.6">NONE</text>
<text x="192.7" y="128.1" transform="rotate(-90 192.7 128.1)">R112</text>
<text x="195" y="129.6">NONE</text>
<text x="205.4" y="131.8">PHY_RXD0</text>
<text x="220.4" y="128.1" transform="rotate(-90 220.4 128.1)">R114</text>
<text x="222.6" y="129.6">NONE</text>
<text x="227.1" y="128.1" transform="rotate(-90 227.1 128.1)">R115</text>
<text x="229.3" y="129.6">NONE</text>
<text x="233.8" y="128.1" transform="rotate(-90 233.8 128.1)">R116</text>
<text x="236.1" y="129.6">10k</text>
<text x="240.6" y="128.1" transform="rotate(-90 240.6 128.1)">R117</text>
<text x="242.8" y="129.6">10k</text>
<text x="65.7" y="134.8">10 uF</text>
<text x="76.2" y="134.8">0.1 uF</text>
<text x="82.2" y="134.8">0.1 uF</text>
<text x="134.5" y="134.1">PHY_MDINT</text>
<text x="168.1" y="134.1">phyad1</text>
<text x="168.1" y="136.3">PHY_RX_CLK</text>
<text x="205.4" y="134.1">PHY_RXD1</text>
<text x="205.4" y="136.3">PHY_RXD2</text>
<text x="41.1" y="143.8">VCC_1.2V</text>
<text x="55.3" y="142.3">R98</text>
<text x="118" y="143.8">DVDDL</text>
<text x="180.8" y="143.8" transform="rotate(-90 180.8 143.8)">R110</text>
<text x="186.8" y="143.8" transform="rotate(-90 186.8 143.8)">R109</text>
<text x="192.7" y="143.8" transform="rotate(-90 192.7 143.8)">R113</text>
<text x="205.4" y="138.6">PHY_RXD3</text>
<text x="56" y="146">0</text>
<text x="65" y="149" transform="rotate(-90 65 149)">C193</text>
<text x="75.5" y="149" transform="rotate(-90 75.5 149)">C182</text>
<text x="81.4" y="149" transform="rotate(-90 81.4 149)">C183</text>
<text x="87.4" y="149" transform="rotate(-90 87.4 149)">C184</text>
<text x="93.4" y="149" transform="rotate(-90 93.4 149)">C185</text>
<text x="99.4" y="149" transform="rotate(-90 99.4 149)">C187</text>
<text x="105.3" y="149" transform="rotate(-90 105.3 149)">C186</text>
<text x="183" y="145.3">1k</text>
<text x="189" y="145.3">1k</text>
<text x="195" y="145.3">1k</text>
<text x="220.4" y="146" transform="rotate(-90 220.4 146)">R118</text>
<text x="222.6" y="147.5">1k</text>
<text x="227.1" y="146" transform="rotate(-90 227.1 146)">R119</text>
<text x="229.3" y="147.5">1k</text>
<text x="233.8" y="146" transform="rotate(-90 233.8 146)">R120</text>
<text x="236.1" y="147.5">NONE</text>
<text x="240.6" y="146" transform="rotate(-90 240.6 146)">R121</text>
<text x="242.8" y="147.5">NONE</text>
<text x="55.3" y="155.8">FB1</text>
<text x="65.7" y="152.8">10 uF</text>
<text x="76.2" y="152.8">0.1 uF</text>
<text x="82.2" y="152.8">0.1 uF</text>
<text x="88.2" y="152.8">0.1 uF</text>
<text x="94.1" y="152.8">0.1 uF</text>
<text x="100.1" y="152.8">0.1 uF</text>
<text x="106.1" y="152.8">0.1 uF</text>
<text x="91.1" y="157.2">AVDDL</text>
<text x="140.4" y="158.7">DVDDH</text>
<text x="171.1" y="158.7">DVDDH</text>
<text x="65" y="162.5" transform="rotate(-90 65 162.5)">C217</text>
<text x="65.7" y="166.2">10 uF</text>
<text x="75.5" y="162.5" transform="rotate(-90 75.5 162.5)">C218</text>
<text x="76.2" y="166.2">0.1 uF</text>
<text x="81.4" y="162.5" transform="rotate(-90 81.4 162.5)">C219</text>
<text x="82.2" y="166.2">0.1 uF</text>
<text x="125.5" y="165.5">PHY_RX_CTL</text>
<text x="136.7" y="164" transform="rotate(-90 136.7 164)">R122</text>
<text x="139" y="165.5">NONE</text>
<text x="156.1" y="165.5">LED_MODE</text>
<text x="167.3" y="164" transform="rotate(-90 167.3 164)">R124</text>
<text x="169.6" y="165.5">10k</text>
<text x="55.3" y="169.2">FB2</text>
<text x="82.2" y="170.7">AVDDL_PLL</text>
<text x="136.7" y="170.7" transform="rotate(-90 136.7 170.7)">R123</text>
<text x="139" y="172.2">1k</text>
<text x="167.3" y="170.7" transform="rotate(-90 167.3 170.7)">R125</text>
<text x="169.6" y="172.2">NONE</text>
<text x="65" y="175.9" transform="rotate(-90 65 175.9)">C220</text>
<text x="65.7" y="179.7">10 uF</text>
<text x="75.5" y="175.9" transform="rotate(-90 75.5 175.9)">C221</text>
<text x="76.2" y="179.7">0.1 uF</text>
</g>
<g font-size="1.3" fill="#205020">
<text x="183" y="152">PHYAD[2:0] = 000</text>
<text x="221.1" y="155">MODE[3:0] = 1100 (1000baseT FDX only)</text>
<text x="131.5" y="178.9">CLK125_EN pulldown</text>
<text x="156.9" y="178.9">LED_MODE pullup (single LED option)</text>
<text x="217.4" y="189.4">8</text>
<text x="229.3" y="189.4">10</text>
<text x="245" y="187.1">2</text>
<text x="245" y="189.4">Copyright (c) 2014 Peter Monta</text>
</g>
<g font-size="1.1">
<text x="97.5" y="40" transform="rotate(-90 97.5 40)">1</text>
<text x="99" y="40" transform="rotate(-90 99 40)">12</text>
<text x="104.2" y="40" transform="rotate(-90 104.2 40)">4</text>
<text x="105.7" y="40" transform="rotate(-90 105.7 40)">9</text>
<text x="111.7" y="40" transform="rotate(-90 111.7 40)">44</text>
<text x="117.7" y="40" transform="rotate(-90 117.7 40)">16</text>
<text x="119.2" y="40" transform="rotate(-90 119.2 40)">34</text>
<text x="120.6" y="40" transform="rotate(-90 120.6 40)">40</text>
<text x="125.9" y="40" transform="rotate(-90 125.9 40)">14</text>
<text x="127.4" y="40" transform="rotate(-90 127.4 40)">18</text>
<text x="128.9" y="40" transform="rotate(-90 128.9 40)">23</text>
<text x="130.4" y="40" transform="rotate(-90 130.4 40)">26</text>
<text x="131.9" y="40" transform="rotate(-90 131.9 40)">30</text>
<text x="133.3" y="40" transform="rotate(-90 133.3 40)">39</text>
<text x="87" y="51.5">24</text>
<text x="87" y="53">19</text>
<text x="139.7" y="53.8">2</text>
<text x="197.5" y="50">12</text>
<text x="197.5" y="48.6">11</text>
<text x="197.5" y="51.5">10</text>
<text x="87" y="54.5">20</text>
<text x="87" y="56">21</text>
<text x="87" y="57.5">22</text>
<text x="87" y="59">25</text>
<text x="139.7" y="55.3">3</text>
<text x="139.7" y="58.3">6</text>
<text x="139.7" y="56.8">5</text>
<text x="139.7" y="59.8">7</text>
<text x="198.1" y="56">6</text>
<text x="198.1" y="54.5">4</text>
<text x="198.1" y="57.5">5</text>
<text x="87" y="63.5">32</text>
<text x="87" y="65">31</text>
<text x="87" y="62">35</text>
<text x="139.7" y="61.3">8</text>
<text x="139.7" y="64.2">11</text>
<text x="139.7" y="62.7">10</text>
<text x="198.1" y="62">1</text>
<text x="198.1" y="60.5">3</text>
<text x="198.1" y="63.5">2</text>
<text x="87" y="66.5">28</text>
<text x="87" y="68">27</text>
<text x="87" y="69.5">33</text>
<text x="139.7" y="68.7">46</text>
<text x="139.7" y="70.2">45</text>
<text x="198.1" y="68">7</text>
<text x="198.1" y="66.5">8</text>
<text x="198.1" y="69.5">9</text>
<text x="87" y="75.4">36</text>
<text x="87" y="76.9">37</text>
<text x="87" y="72.5">42</text>
<text x="139.7" y="74">41</text>
<text x="197.5" y="74">14</text>
<text x="197.5" y="75.4">13</text>
<text x="87" y="78.4">38</text>
<text x="139.7" y="78.4">17</text>
<text x="139.7" y="79.9">15</text>
<text x="197.5" y="78.4">16</text>
<text x="197.5" y="79.9">17</text>
<text x="197.5" y="81.4">15</text>
<text x="139.7" y="85.2">48</text>
<text x="103.5" y="95.7" transform="rotate(-90 103.5 95.7)">49</text>
<text x="105" y="95.7" transform="rotate(-90 105 95.7)">29</text>
<text x="111.7" y="95.7" transform="rotate(-90 111.7 95.7)">43</text>
<text x="118.4" y="95.7" transform="rotate(-90 118.4 95.7)">13</text>
<text x="119.9" y="95.7" transform="rotate(-90 119.9 95.7)">47</text>
<text x="215.5" y="91.2" transform="rotate(-90 215.5 91.2)">18</text>
<text x="217" y="91.2" transform="rotate(-90 217 91.2)">19</text>
</g>
<g font-size="1.1" fill="#205020">
<text x="97.9" y="44.9" transform="rotate(-90 97.9 44.9)">AVDDH</text>
<text x="99.4" y="44.9" transform="rotate(-90 99.4 44.9)">AVDDH</text>
<text x="104.6" y="44.7" transform="rotate(-90 104.6 44.7)">AVDDL</text>
<text x="106.1" y="44.7" transform="rotate(-90 106.1 44.7)">AVDDL</text>
<text x="112.1" y="47.2" transform="rotate(-90 112.1 47.2)">AVDDL_PLL</text>
<text x="118" y="44.9" transform="rotate(-90 118 44.9)">DVDDH</text>
<text x="119.5" y="44.9" transform="rotate(-90 119.5 44.9)">DVDDH</text>
<text x="121" y="44.9" transform="rotate(-90 121 44.9)">DVDDH</text>
<text x="126.3" y="44.7" transform="rotate(-90 126.3 44.7)">DVDDL</text>
<text x="127.7" y="44.7" transform="rotate(-90 127.7 44.7)">DVDDL</text>
<text x="129.2" y="44.7" transform="rotate(-90 129.2 44.7)">DVDDL</text>
<text x="130.7" y="44.7" transform="rotate(-90 130.7 44.7)">DVDDL</text>
<text x="132.2" y="44.7" transform="rotate(-90 132.2 44.7)">DVDDL</text>
<text x="133.7" y="44.7" transform="rotate(-90 133.7 44.7)">DVDDL</text>
<text x="89.3" y="51.9">GTX_CLK</text>
<text x="89.3" y="53.4">TXD0</text>
<text x="199.8" y="50.4">TRCT1</text>
<text x="199.8" y="48.9">TRD1+</text>
<text x="199.8" y="51.9">TRD1−</text>
<text x="89.3" y="54.9">TXD1</text>
<text x="89.3" y="56.4">TXD2</text>
<text x="89.3" y="57.9">TXD3</text>
<text x="89.3" y="59.4">TX_EN</text>
<text x="133.5" y="55.6">TXRXM_A</text>
<text x="133.5" y="58.6">TXRXM_B</text>
<text x="133.7" y="54.2">TXRXP_A</text>
<text x="133.7" y="57.1">TXRXP_B</text>
<text x="199.8" y="56.4">TRCT2</text>
<text x="199.8" y="54.9">TRD2+</text>
<text x="199.8" y="57.9">TRD2−</text>
<text x="89.3" y="63.9">RXD0/MODE0</text>
<text x="89.3" y="65.4">RXD1/MODE1</text>
<text x="89.3" y="62.4">RX_CLK/PHYAD2</text>
<text x="133.4" y="61.6">TXRXM_C</text>
<text x="133.4" y="64.6">TXRXM_D</text>
<text x="133.6" y="60.1">TXRXP_C</text>
<text x="133.6" y="63.1">TXRXP_D</text>
<text x="199.8" y="62.4">TRCT3</text>
<text x="199.8" y="60.9">TRD3+</text>
<text x="199.8" y="63.9">TRD3−</text>
<text x="89.3" y="66.9">RXD2/MODE2</text>
<text x="89.3" y="68.3">RXD3/MODE3</text>
<text x="89.3" y="69.8">RX_DV/CLK125_EN</text>
<text x="137" y="70.6">XO</text>
<text x="137.6" y="69.1">XI</text>
<text x="199.8" y="68.3">TRCT4</text>
<text x="199.8" y="66.9">TRD4+</text>
<text x="199.8" y="69.8">TRD4−</text>
<text x="89.3" y="75.8">MDC</text>
<text x="89.3" y="77.3">MDIO</text>
<text x="89.3" y="72.8">RESET_N</text>
<text x="125.4" y="74.3">CLK125_NDO/LED_MODE</text>
<text x="199.8" y="74.3">LED1+</text>
<text x="199.8" y="75.8">LED1_YEL</text>
<text x="89.3" y="78.8">INT_N/PME_N2</text>
<text x="126.6" y="78.8">LED1/PHYAD0/PME_N1</text>
<text x="131.3" y="80.3">LED2/PHYAD1</text>
<text x="199.8" y="78.8">LED2+</text>
<text x="199.8" y="80.3">LED2_GRN</text>
<text x="199.8" y="81.8">LED2_ORG</text>
<text x="136.2" y="85.5">ISET</text>
<text x="215.9" y="88.9" transform="rotate(-90 215.9 88.9)">SHIELD1</text>
<text x="217.4" y="88.9" transform="rotate(-90 217.4 88.9)">SHIELD2</text>
<text x="103.8" y="93.4" transform="rotate(-90 103.8 93.4)">P_GND</text>
<text x="105.3" y="93.4" transform="rotate(-90 105.3 93.4)">VSS</text>
<text x="112.1" y="93.4" transform="rotate(-90 112.1 93.4)">LDO_O</text>
<text x="118.8" y="93.4" transform="rotate(-90 118.8 93.4)">NC</text>
<text x="120.3" y="93.4" transform="rotate(-90 120.3 93.4)">NC</text>
</g>
<g font-size="1.1" fill="#666">
<text x="210.7" y="184.9">TITLE</text>
<text x="210.7" y="187.1">FILE:</text>
<text x="210.7" y="189.4">PAGE</text>
<text x="223.4" y="189.4">OF</text>
<text x="237.6" y="187.1">REVISION:</text>
<text x="237.6" y="189.4">DRAWN BY:</text>
</g>
</svg>
